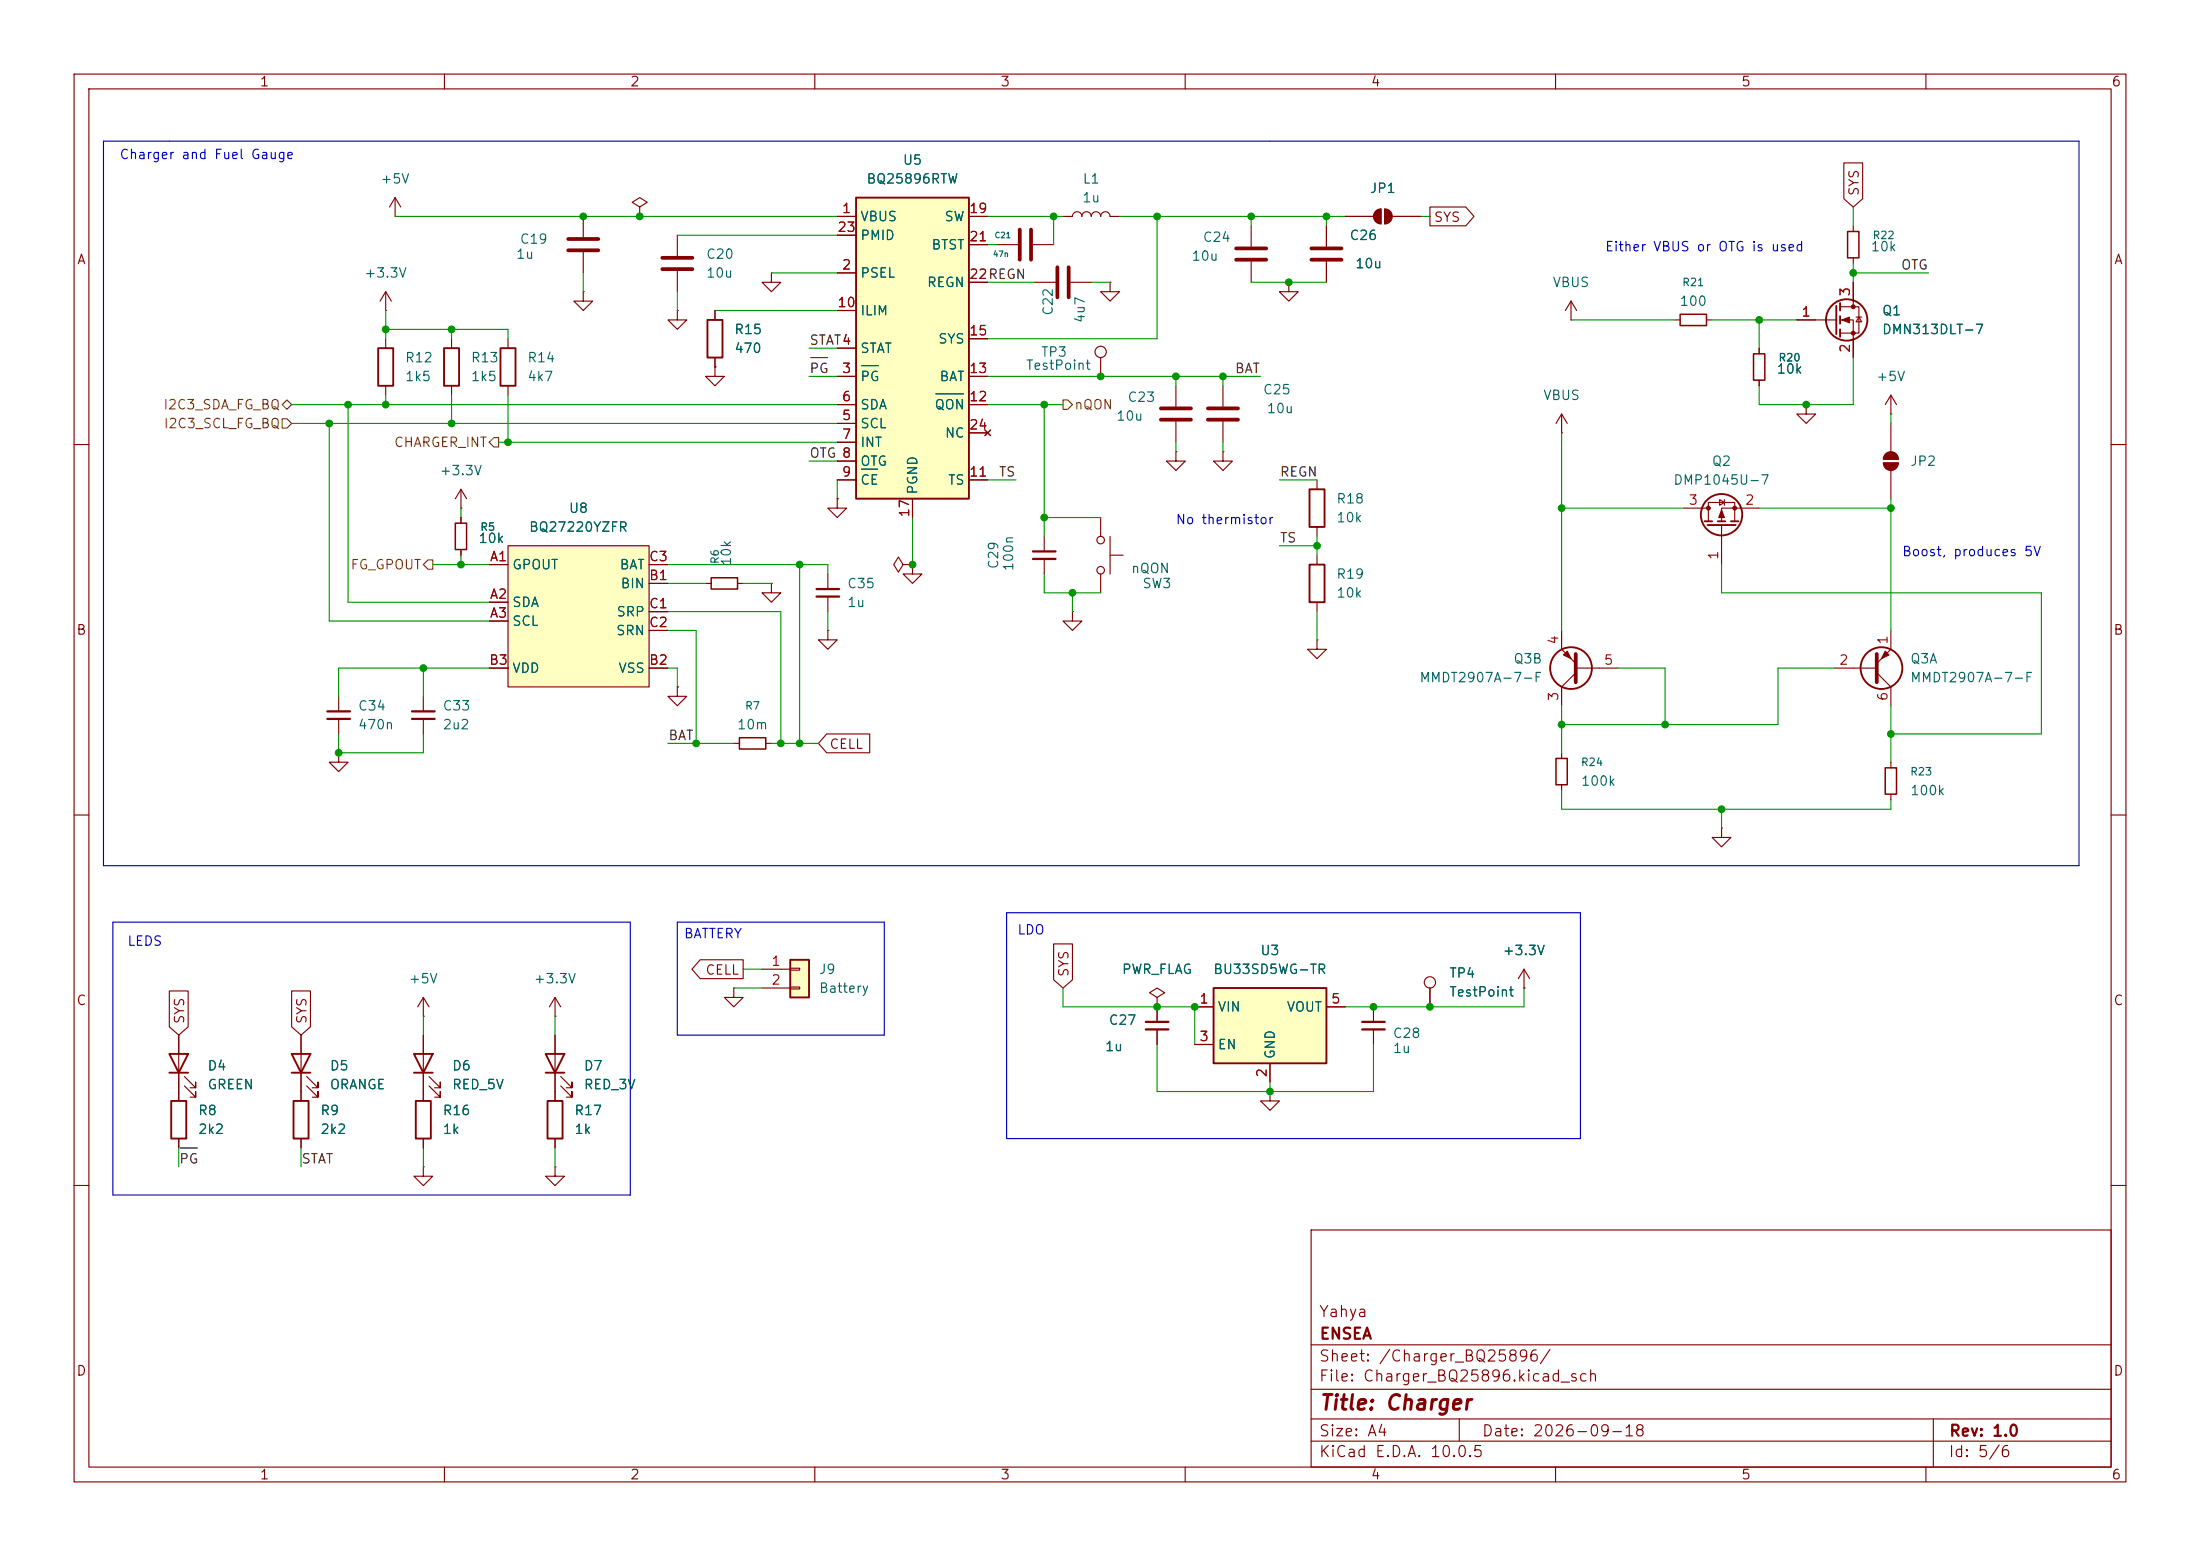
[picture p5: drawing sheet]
<svg xmlns="http://www.w3.org/2000/svg" width="297mm" height="210mm" viewBox="0 0 297 210" stroke-linecap="round" stroke-linejoin="round" font-family="sans-serif">
<g fill="none" stroke="#840000" stroke-width=".15">
<path d="M10 10h277v190h-277zM12 12h273v186h-273zM60 10v2M110 10v2M160 10v2M210 10v2M260 10v2M52.1 39.4l-.8 1.2M52.1 39.4l.7 1.2M52.1 39.4v2.5M52.1 41.9h.1M61 45.7v1.3"/>
<path d="M61 52.1v1.2M210.8 58.4h.1M210.8 55.9l-.7 1.3M210.8 55.9l.8 1.3M210.8 55.9v2.5M10 60h2M177.8 64.8v1.2M177.8 71.1v1.3M177.8 74.9v1.3M285 60h2M177.8 86.4v1.2h1.3l-1.3 1.3-1.3-1.3h1.3M177.8 86.4h.1"/>
<path d="M177.8 81.3v1.3M10 110h2M285 110h2M24.1 139.7v8.9M57.1 137.2h.1M57.1 134.6l-.7 1.3M57.1 134.6l.8 1.3M57.1 134.6v2.6M185.4 135.9v2M185.4 138.9v2.1M24.1 153.7v1.2M24.9 146.6l1.5 1.5v-.8v.8h-.7"/>
<path d="M24.9 145.3l1.5 1.5v-.7v.7h-.7M10 160h2M177 166h108v32h-108zM285 160h2M60 198v2M110 198v2M160 198v2M177 194.5h108M177 191.5h108M177 187.5h108M177 181.5h108M197 191.5v3"/>
<path d="M210 198v2M260 198v2M261 191.5v6.5"/>
</g>
<path d="M59.9 47h2.1v5.1h-2.1zM176.8 66h2v5.1h-2zM176.8 76.2h2v5.1h-2zM22.9 142.2h2.5l-1.3 2.6zM22.9 144.8h2.5M23.1 148.6h2v5.1h-2z" fill="none" stroke="#840000" stroke-width=".25"/>
<path d="M183.9 137.9h3M183.9 138.9h3" fill="none" stroke="#840000" stroke-width=".3"/>
<path d="M163.8 133.4h15.3v10.1h-15.3z" fill="#ffffc2"/>
<g fill="none" stroke="#840000" stroke-width=".25">
<path d="M95.5 43.2h2v5.1h-2zM163.8 133.4h15.3v10.1h-15.3zM39.4 142.2h2.5l-1.3 2.6zM39.4 144.8h2.5M39.6 148.6h2.1v5.1h-2.1zM55.9 142.2h2.5l-1.3 2.6zM55.9 144.8h2.5M56.1 148.6h2.1v5.1h-2.1zM73.7 142.2h2.5l-1.3 2.6zM73.7 144.8h2.5M73.9 148.6h2v5.1h-2z"/>
<circle cx="212.1" cy="90.2" r="2.82"/>
</g>
<g fill="none" stroke="#840000" stroke-width=".15">
<path d="M86.4 27.9l1-.6-1-.6-1.1 .6 1.1 .6v1.3M86.4 29.2h.1M91.4 41.9v1.3h1.3l-1.3 1.3-1.2-1.3h1.2M91.4 41.9h.1M96.5 49.5v1.3h1.3l-1.3 1.3-1.3-1.3h1.3M96.5 49.5h.1M96.5 41.9v1.3M96.5 48.3v1.2M158.7 52.1v2.8M158.7 56.9v2.8M165.1 52.1v2.8M165.1 56.9v2.8"/>
<path d="M210.8 85.1v2.5l1.9 1.9M212.7 90.8l-1.9 1.9v2.6M212.7 90.2h5.7M40.6 139.7v8.9M57.1 139.7v8.9M74.9 137.2h.1M74.9 134.6l-.7 1.3M74.9 134.6l.8 1.3M74.9 134.6v2.6M74.9 139.7v8.9M99.1 133.4v1.2h1.2l-1.2 1.3-1.3-1.3h1.3M99.1 133.4h.1"/>
<path d="M161.3 135.9h2.5M179.1 135.9h2.5M193 133.4v2.5M205.7 133.4h.1M205.7 130.8l-.7 1.3M205.7 130.8l.8 1.3M205.7 130.8v2.6M40.6 153.7v1.2M41.4 146.6l1.5 1.5v-.8v.8h-.7M41.4 145.3l1.5 1.5v-.7v.7h-.7M57.1 157.5v1.3h1.3l-1.3 1.2-1.2-1.2h1.2M57.1 157.5h.1"/>
<path d="M57.1 153.7v1.2M57.9 146.6l1.5 1.5v-.8v.8h-.7M57.9 145.3l1.5 1.5v-.7v.7h-.7M74.9 157.5v1.3h1.3l-1.3 1.2-1.2-1.2h1.2M74.9 157.5h.1M74.9 153.7v1.2M75.7 146.6l1.5 1.5v-.8v.8h-.7M75.7 145.3l1.5 1.5v-.7v.7h-.7M161.3 141h2.5M171.4 147.3v1.3h1.3l-1.3 1.3-1.2-1.3h1.2M171.4 147.3h.1M171.4 143.5v2.6"/>
<circle cx="193" cy="132.6" r=".76"/>
</g>
<path d="M156.7 55.1h4.1M156.7 56.6h4.1M163.1 55.1h4M163.1 56.6h4M212.7 88.3v3.8" fill="none" stroke="#840000" stroke-width=".51"/>
<path d="M211.1 88.4l.5-.5 .5 1z" fill="#840000" stroke="#840000" stroke-width=".15"/>
<path d="M106.7 129.5h2.5v5.1h-2.5z" fill="#ffffc2"/>
<g fill="none" stroke="#840000" stroke-width=".25">
<path d="M51.1 47h2v5.1h-2zM230.1 70.4h1M230.5 70.9h3.8M231.9 70.4h1M233.7 70.4h1M106.7 129.5h2.5v5.1h-2.5z"/>
<circle cx="232.4" cy="69.5" r="2.79"/>
<circle cx="254" cy="90.2" r="2.82"/>
</g>
<g fill="none" stroke="#840000" stroke-width=".15">
<path d="M53.3 29.2h.1M53.3 26.7l-.7 1.2M53.3 26.7l.8 1.2M53.3 26.7v2.5M91.4 31.8v2.7M91.4 36.6v2.8M104.1 36.8v1.3h1.3l-1.3 1.3-1.2-1.3h1.2M104.1 36.8h.1M149.9 38.1v1.3h1.2l-1.2 1.2-1.3-1.2h1.3M149.9 38.1h.1M168.9 30.5v2.8M168.9 35.3v2.8"/>
<path d="M174 38.1v1.3h1.3l-1.3 1.2-1.3-1.2h1.3M174 38.1h.1M250.2 30.5v.7M250.2 34.8v.8M52.1 45.7v1.3M52.1 52.1v1.2M148.6 48.3v2.5M243.8 54.6v1.3h1.3l-1.3 1.3-1.2-1.3h1.2M243.8 54.6h.1M255.3 55.9h.1M255.3 53.3l-.8 1.3M255.3 53.3l.7 1.3"/>
<path d="M255.3 53.3v2.6M255.3 57.2v3.8M95.2 78.7h.8M99.6 78.7h.7M104.1 78.7v1.3h1.3l-1.3 1.3-1.2-1.3h1.2M104.1 78.7h.1M111.8 77.5v2M113 67.3v1.3h1.3l-1.3 1.3-1.2-1.3h1.2M113 67.3h.1M121.9 76.2l-.6-1-.7 1 .7 1 .6-1h1.3M123.2 76.2v1.3h1.3l-1.3 1.2-1.3-1.2h1.3M123.2 76.2h.1"/>
<path d="M141 72.4v2M141 75.4v2.1M148.6 69.9v2.5M148.6 77.5v2.5M149.9 74.9h1.7M149.9 72.4v5.1M158.7 61v1.2h1.3l-1.3 1.3-1.2-1.3h1.2M158.7 61h.1M165.1 61v1.2h1.3l-1.3 1.3-1.3-1.3h1.3M165.1 61h.1M227.3 68.6h3.3M230.6 70.4v-2.6h3.6v2.6"/>
<path d="M232.2 67.4l.6 .4-.6 .4zM232.4 70.9v5.3M232.8 67.4v.8M237.5 68.6h-5.1v1.8M254.3 62.5h2M254.3 62h2M255.3 63.5v3.8M45.7 94v2M45.7 97v2.1M57.1 94v2M57.1 97v2.1M91.4 92.7v1.3h1.3l-1.3 1.3-1.2-1.3h1.2"/>
<path d="M91.4 92.7h.1M111.8 85.1v1.3h1.2l-1.2 1.2-1.3-1.2h1.3M111.8 85.1h.1M111.8 80.5v2.1M144.8 82.6v1.2h1.2l-1.2 1.3-1.3-1.3h1.3M144.8 82.6h.1M247.6 90.2h5.8M253.4 90.8l1.9 1.9v2.6M255.3 85.1v2.5l-1.9 1.9M45.7 101.6v1.3h1.3l-1.3 1.2-1.3-1.2h1.3M45.7 101.6h.1M99.1 100.3h.7"/>
<path d="M103.4 100.3h.7M210.8 101.6v.8M210.8 105.9v.8M232.4 111.8v1.2h1.3l-1.3 1.3-1.3-1.3h1.3M232.4 111.8h.1M255.3 102.9v.7M255.3 107.2v.8M102.9 130.8h3.8M102.9 133.4h3.8M106.7 130.7h1.2v.2h-1.2zM106.7 133.2h1.2v.3h-1.2zM156.2 134.6l1-.6-1-.6-1 .6 1 .6v1.3"/>
<path d="M156.2 135.9h.1M156.2 135.9v2M156.2 138.9v2.1"/>
<circle cx="148.6" cy="47.5" r=".76"/>
<circle cx="148.6" cy="72.9" r=".51"/>
<circle cx="148.6" cy="77" r=".51"/>
</g>
<path d="M110.2 79.5h3.1M139.4 75.4h3.1M139.4 74.4h3.1M44.2 96h3M44.2 97h3M55.6 96h3.1M55.6 97h3.1M110.2 80.5h3.1M154.7 137.9h3M154.7 138.9h3" fill="none" stroke="#840000" stroke-width=".3"/>
<path d="M249.4 31.2h1.6v3.6h-1.6zM96 78h3.6v1.5h-3.6zM99.8 99.6h3.6v1.5h-3.6zM210.1 102.4h1.5v3.5h-1.5zM254.5 103.6h1.5v3.6h-1.5z" fill="none" stroke="#840000" stroke-width=".2"/>
<g fill="#840000" stroke="#840000" stroke-width=".15">
<path d="M254.3 62.5h2a1.02 1.02 0 0 1-1 1 1.02 1.02 0 0 1-1-1z"/>
<path d="M254.5 61.3a1.02 1.02 0 0 1 1.2-.3 1.02 1.02 0 0 1 .6 1h-2v-.4z"/>
<path d="M232.4 68.8l.4 1.1h-.8z"/>
<path d="M254.5 87.9l.5 .5-1 .5z"/>
<circle cx="230.6" cy="68.6" r=".25"/>
<circle cx="234.2" cy="68.6" r=".25"/>
</g>
<path d="M89.4 34.8h4.1M89.4 36.3h4.1M166.9 33.5h4M166.9 35.1h4M253.4 88.3v3.8" fill="none" stroke="#840000" stroke-width=".51"/>
<path d="M115.6 26.7h15.2v40.6h-15.2z" fill="#ffffc2"/>
<g fill="none" stroke="#840000" stroke-width=".25">
<path d="M115.6 26.7h15.2v40.6h-15.2zM247.9 41.3v3.8M248.4 40.9v1M248.4 42.7v1M248.4 44.5v1"/>
<circle cx="249.3" cy="43.2" r="2.79"/>
</g>
<g fill="none" stroke="#840000" stroke-width=".15">
<path d="M113 29.2h2.6M113 36.8h2.6M113 31.8h2.6M130.8 29.2h2.5M130.8 33h2.5M130.8 38.1h2.5M134.6 33h2.8M139.4 33h2.8M139.7 38.1h2.8M144.5 38.1h2.8M250.2 38.1v3.3M113 50.8h2.6"/>
<path d="M113 47h2.6M113 57.2h2.6M113 54.6h2.6M113 59.7h2.6M113 41.9h2.6M130.8 50.8h2.5M130.8 54.6h2.5M130.8 45.7h2.5M130.8 58.4h2.5M133 58l.7 .8M133.7 58l-.7 .8M242.6 43.2h5.3"/>
<path d="M248.4 41.4h2.6v3.6h-2.6M248.4 43.2h1.8v5.1M250.6 42.8h.7M251 42.8l.3 .6h-.7zM113 62.2h2.6M113 64.8h2.6M123.2 67.3v2.6M130.8 64.8h2.5"/>
</g>
<path d="M116.3 49.4h2.3M126.3 53.2h3.8M116.3 63.3h2.2" fill="none" stroke="#006464" stroke-width=".15"/>
<path d="M137.7 31v4.1M139.2 31v4.1M142.7 36.1v4M144.3 36.1v4" fill="none" stroke="#840000" stroke-width=".51"/>
<g fill="#840000" stroke="#840000" stroke-width=".15">
<path d="M248.7 43.2l1-.4v.8z"/>
<circle cx="250.2" cy="41.4" r=".25"/>
<circle cx="250.2" cy="45" r=".25"/>
</g>
<path d="M68.6 73.7h19v19h-19z" fill="#ffffc2"/>
<g fill="none" stroke="#840000" stroke-width=".15">
<path d="M78.7 39.4v1.2h1.3l-1.3 1.3-1.2-1.3h1.2M78.7 39.4h.1M78.7 29.2v2.8M78.7 34v2.8M113 29.2h2.6M113 36.8h2.6M113 31.8h2.6M130.8 29.2h2.5M130.8 33h2.5M130.8 38.1h2.5M143.5 29.2h1.3a.64 .64 0 0 1 .6-.6 .64 .64 0 0 1 .6 .6 .64 .64 0 0 1 .7-.6 .64 .64 0 0 1 .6 .6 .64 .64 0 0 1 .7-.6 .64 .64 0 0 1 .6 .6 .64 .64 0 0 1 .6-.6 .64 .64 0 0 1 .7 .6h1.2M179.1 30.5v2.8"/>
<path d="M179.1 35.3v2.8M181.6 29.2h3.8M186.4 28.2v2M186.9 28.2v2M188 29.2h3.8M193 27.9h4.9l1.1 1.3-1.1 1.3h-4.9zM248.9 22h2.6v4.8l-1.3 1.1-1.3-1.1zM250.2 38.1v2.5M68.6 45.7v1.3M68.6 52.1v1.2M96.5 49.5h.1M96.5 41.9v1.3"/>
<path d="M96.5 48.3v1.2M113 50.8h2.6M113 47h2.6M113 57.2h2.6M113 54.6h2.6M113 59.7h2.6M113 41.9h2.6M130.8 50.8h2.5M130.8 54.6h2.5M130.8 45.7h2.5M130.8 58.4h2.5M133 58l.7 .8"/>
<path d="M133.7 58l-.7 .8M212.1 43.2h.1M212.1 40.6l-.8 1.3M212.1 40.6l.8 1.3M212.1 40.6v2.6M226.1 43.2h.7M230.4 43.2h.7M237.5 47v.8M237.5 51.3v.8M242.6 43.2h2.5M250.2 45.7v2.6M62.2 68.6h.1"/>
<path d="M62.2 66v2.6M62.2 69.9v.7M62.2 74.2v.7M62.2 66l-.7 1.3M62.2 66l.8 1.3M66 76.2h2.6M68.6 73.7h19v19h-19zM87.6 76.2h2.6M87.6 78.7h2.6M113 67.3h.1M113 62.2h2.6M113 64.8h2.6"/>
<path d="M123.2 76.2h.1M123.2 67.3v2.6M130.8 64.8h2.5M66 81.3h2.6M66 83.8h2.6M66 90.2h2.6M87.6 90.2h2.6M87.6 82.6h2.6M87.6 85.1h2.6M91.4 92.7h.1M111.6 99.1h5.8v2.5h-5.8l-1.1-1.3zM22.9 133.7h2.5v4.9l-1.3 1.1-1.2-1.1z"/>
<path d="M24.1 139.7v2.5M39.4 133.7h2.5v4.9l-1.3 1.1-1.2-1.1zM40.6 139.7v2.5M57.1 139.7v2.5M74.9 139.7v2.5M94.5 129.5h5.8v2.6h-5.8l-1.1-1.3zM142.2 127.4h2.6v4.8l-1.3 1.2-1.3-1.2zM156.2 135.9h.1M156.2 135.9v2M156.2 138.9v2.1M161.3 135.9h2.5M179.1 135.9h2.5"/>
<path d="M193 133.4v2.5M205.7 133.4h.1M24.1 144.8v3.8M24.1 153.7v1.2M40.6 144.8v3.8M40.6 153.7v1.2M57.1 144.8v3.8M57.1 153.7v1.2M74.9 144.8v3.8M74.9 153.7v1.2M161.3 141h2.5M171.4 143.5v2.6"/>
</g>
<path d="M226.8 42.4h3.6v1.5h-3.6zM236.7 47.8h1.6v3.5h-1.6zM61.5 70.6h1.5v3.6h-1.5z" fill="none" stroke="#840000" stroke-width=".2"/>
<path d="M76.7 32.3h4.1M76.7 33.8h4.1M177 33.5h4.1M177 35.1h4.1" fill="none" stroke="#840000" stroke-width=".51"/>
<g fill="#840000" stroke="#840000" stroke-width=".15">
<path d="M185.7 28.5l.4-.2 .3-.1v2a1.02 1.02 0 0 1-.9-.6 1.02 1.02 0 0 1 .2-1.1z"/>
<path d="M186.9 28.2a1.02 1.02 0 0 1 1.1 1 1.02 1.02 0 0 1-1.1 1z"/>
</g>
<path d="M67.6 47h2v5.1h-2z" fill="none" stroke="#840000" stroke-width=".25"/>
<path d="M38.1 56.5h.6l.7 .7-.7 .6h-.6zM38.7 54l.7 .6-.7 .6-.6-.6zM66.7 59.1h.6v1.2h-.6l-.7-.6zM143.5 54h.6l.7 .6-.7 .6h-.6zM57.8 75.6h.6v1.2h-.6l-.7-.6z" fill="none" stroke="#725600" stroke-width=".15"/>
<path d="M109.4 48.3h2.3M24.4 154.9h2.2" fill="none" stroke="#0f0f0f" stroke-width=".15"/>
<path d="M14 19.1h266.7v97.7h-266.7zM15.2 124.5h69.9v36.8h-69.9zM91.4 124.5h28v15.2h-28zM135.9 123.2h77.5v30.5h-77.5z" fill="none" stroke="#0000c2" stroke-width=".15"/>
<g fill="none" stroke="#009600" stroke-width=".15">
<path d="M53.3 29.2h59.7M78.7 36.8v2.6M91.4 39.4v2.5M91.4 31.8h21.6M104.1 36.8h8.9M133.3 29.2h10.2M133.3 38.1h6.4M133.3 33h1.3M142.2 29.2v3.8M147.3 38.1h2.6M151.1 29.2h30.5M156.2 29.2v16.5h-22.9"/>
<path d="M168.9 29.2v1.3M168.9 38.1h10.2M179.1 29.2v1.3M191.8 29.2h1.2M250.2 27.9v2.6M250.2 35.6v2.5M250.2 36.8h10.1M39.4 57.2h73.6M39.4 54.6h73.6M44.4 57.2v26.6h21.6M47 54.6v26.7h19M52.1 41.9v3.8"/>
<path d="M52.1 53.3v1.3M52.1 44.5h16.5v1.2M61 44.5v1.2M61 53.3v3.9M67.3 59.7h45.7M68.6 53.3v6.4M96.5 41.9h16.5M109.2 50.8h3.8M109.2 47h3.8M133.3 54.6h10.2M133.3 50.8h36.9M141 54.6v17.8"/>
<path d="M158.7 50.8v1.3M158.7 59.7v1.3M165.1 50.8v1.3M165.1 59.7v1.3M210.8 58.4v26.7M212.1 43.2h14M231.1 43.2h11.5M237.5 43.2v3.8M250.2 48.3v6.3h-12.7v-2.5M255.3 55.9v1.3M58.4 76.2h7.6M62.2 68.6v1.3"/>
<path d="M62.2 74.9v1.3M90.2 76.2h21.6v1.3M90.2 78.7h5M100.3 78.7h3.8M107.9 76.2v24.1M109.2 62.2h3.8M113 64.8v2.5M123.2 69.9v6.3M133.3 64.8h3.9M141 77.5v2.5h7.6M141 69.9h7.6M172.7 64.8h5.1"/>
<path d="M172.7 73.7h5.1M177.8 72.4v2.5M210.8 68.6h16.5M232.4 76.2v3.8h43.2v19.1h-20.3M237.5 68.6h17.8M255.3 67.3v17.8M45.7 99.1v2.5h11.4v-2.5M57.1 90.2v3.8M66 90.2h-20.3v3.8M90.2 90.2h1.2v2.5M90.2 82.6h15.2v17.7M90.2 85.1h3.8v15.2"/>
<path d="M111.8 82.6v2.5M144.8 80v2.6M177.8 82.6v3.8M210.8 95.3v6.3M218.4 90.2h6.4v7.6M247.6 90.2h-7.6v7.6h-29.2M255.3 95.3v7.6M90.2 100.3h8.9M104.1 100.3h6.4M210.8 106.7v2.5h44.5v-1.2M232.4 109.2v2.6M57.1 137.2v2.5"/>
<path d="M74.9 137.2v2.5M99.1 133.4h3.8M100.3 130.8h2.6M143.5 133.4v2.5h17.8v5.1M205.7 133.4v2.5h-24.1M24.1 154.9v2.6M40.6 154.9v2.6M57.1 154.9v2.6M74.9 154.9v2.6M156.2 141v6.3h29.2v-6.3M171.4 146.1v1.2"/>
</g>
<path d="M116.3 49.4h2.3M126.3 53.2h3.8M116.3 63.3h2.2" fill="none" stroke="#006464" stroke-width=".15"/>
<g fill="#009600" stroke="#009600" stroke-width=".14">
<circle cx="44.4" cy="57.2" r=".46"/>
<circle cx="52.1" cy="44.5" r=".46"/>
<circle cx="47" cy="54.6" r=".46"/>
<circle cx="61" cy="44.5" r=".46"/>
<circle cx="78.7" cy="29.2" r=".46"/>
<circle cx="45.7" cy="101.6" r=".46"/>
<circle cx="62.2" cy="76.2" r=".46"/>
<circle cx="105.4" cy="100.3" r=".46"/>
<circle cx="94" cy="100.3" r=".46"/>
<circle cx="57.1" cy="90.2" r=".46"/>
<circle cx="61" cy="57.2" r=".46"/>
<circle cx="68.6" cy="59.7" r=".46"/>
<circle cx="52.1" cy="54.6" r=".46"/>
<circle cx="107.9" cy="100.3" r=".46"/>
<circle cx="86.4" cy="29.2" r=".46"/>
<circle cx="107.9" cy="76.2" r=".46"/>
<circle cx="142.2" cy="29.2" r=".46"/>
<circle cx="156.2" cy="29.2" r=".46"/>
<circle cx="168.9" cy="29.2" r=".46"/>
<circle cx="148.6" cy="50.8" r=".46"/>
<circle cx="179.1" cy="29.2" r=".46"/>
<circle cx="174" cy="38.1" r=".46"/>
<circle cx="141" cy="69.9" r=".46"/>
<circle cx="141" cy="54.6" r=".46"/>
<circle cx="123.2" cy="76.2" r=".46"/>
<circle cx="177.8" cy="73.7" r=".46"/>
<circle cx="255.3" cy="99.1" r=".46"/>
<circle cx="232.4" cy="109.2" r=".46"/>
<circle cx="224.8" cy="97.8" r=".46"/>
<circle cx="255.3" cy="68.6" r=".46"/>
<circle cx="243.8" cy="54.6" r=".46"/>
<circle cx="144.8" cy="80" r=".46"/>
<circle cx="156.2" cy="135.9" r=".46"/>
<circle cx="165.1" cy="50.8" r=".46"/>
<circle cx="158.7" cy="50.8" r=".46"/>
<circle cx="193" cy="135.9" r=".46"/>
<circle cx="185.4" cy="135.9" r=".46"/>
<circle cx="161.3" cy="135.9" r=".46"/>
<circle cx="171.4" cy="147.3" r=".46"/>
<circle cx="210.8" cy="68.6" r=".46"/>
<circle cx="210.8" cy="97.8" r=".46"/>
<circle cx="237.5" cy="43.2" r=".46"/>
<circle cx="250.2" cy="36.8" r=".46"/>
</g>
<text font-size="2" fill="#840000" x="178" y="190.8">Title: Charger</text>
<g font-size="1.5" fill="#840000">
<text x="178" y="178.1">Yahya</text>
<text x="178" y="184.1">Sheet: /Charger_BQ25896/</text>
<text x="178" y="181.1">ENSEA</text>
<text x="178" y="186.8">File: Charger_BQ25896.kicad_sch</text>
<text x="178" y="197">KiCad E.D.A. 10.0.5</text>
<text x="178" y="194.2">Size: A4</text>
<text x="200" y="194.2">Date: 2026-09-18</text>
<text x="263" y="197">Id: 5/6</text>
<text x="263" y="194.2">Rev: 1.0</text>
</g>
<g font-size="1.3" fill="#840000">
<text x="35" y="12">1</text>
<text x="85" y="12">2</text>
<text x="135" y="12">3</text>
<text x="185" y="12">4</text>
<text x="235" y="12">5</text>
<text x="285" y="12">6</text>
<text x="251.2" y="26.5" transform="rotate(-90 251.2 26.5)">SYS</text>
<text x="10.3" y="36">A</text>
<text x="193.5" y="30.3">SYS</text>
<text x="285.3" y="36">A</text>
<text x="10.2" y="86">B</text>
<text x="285.2" y="86">B</text>
<text x="111.9" y="101.4">CELL</text>
<text x="95.2" y="131.9">CELL</text>
<text x="144.6" y="131.9" transform="rotate(-90 144.6 131.9)">SYS</text>
<text x="10.2" y="136">C</text>
<text x="285.2" y="136">C</text>
<text x="25.2" y="138.3" transform="rotate(-90 25.2 138.3)">SYS</text>
<text x="41.7" y="138.3" transform="rotate(-90 41.7 138.3)">SYS</text>
<text x="10.2" y="186">D</text>
<text x="285.2" y="186">D</text>
<text x="35" y="200">1</text>
<text x="85" y="200">2</text>
<text x="135" y="200">3</text>
<text x="185" y="200">4</text>
<text x="235" y="200">5</text>
<text x="285" y="200">6</text>
</g>
<g font-size="1.3" fill="#0000c2">
<text x="16.1" y="21.8">Charger and Fuel Gauge</text>
<text x="216.6" y="34.2">Either VBUS or OTG is used</text>
<text x="158.6" y="71.1">No thermistor</text>
<text x="256.7" y="75.4">Boost, produces 5V</text>
<text x="17.1" y="128">LEDS</text>
<text x="92.2" y="127">BATTERY</text>
<text x="137.3" y="126.4">LDO</text>
</g>
<g font-size="1.3" fill="#006464">
<text x="121.8" y="22.6">U5</text>
<text x="51.3" y="25.1">+5V</text>
<text x="116.9" y="25.1">BQ25896RTW</text>
<text x="146" y="27.6">1u</text>
<text x="146.1" y="25.1">L1</text>
<text x="184.8" y="26.4">JP1</text>
<text x="69.6" y="35.3">1u</text>
<text x="70.1" y="33.2">C19</text>
<text x="95.2" y="35.3">C20</text>
<text x="116.1" y="30.2">VBUS</text>
<text x="116.1" y="32.7">PMID</text>
<text x="125.7" y="34">BTST</text>
<text x="127.4" y="30.2">SW</text>
<text x="160.8" y="35.5">10u</text>
<text x="162.3" y="33">C24</text>
<text x="182.1" y="32.7">C26</text>
<text x="252.5" y="34.2">10k</text>
<text x="49.1" y="37.8">+3.3V</text>
<text x="95.2" y="37.8">10u</text>
<text x="116.1" y="37.8">PSEL</text>
<text x="125.1" y="39.1">REGN</text>
<text x="182.9" y="36.5">10u</text>
<text x="209.5" y="39.1">VBUS</text>
<text x="226.7" y="41.6">100</text>
<text x="99" y="45.4">R15</text>
<text x="99" y="48">470</text>
<text x="116.1" y="48">STAT</text>
<text x="116.1" y="42.9">ILIM</text>
<text x="126.6" y="46.7">SYS</text>
<text x="142.4" y="42.7" transform="rotate(-90 142.4 42.7)">C22</text>
<text x="146.8" y="43.7" transform="rotate(-90 146.8 43.7)">4u7</text>
<text x="254" y="42.9">Q1</text>
<text x="254" y="45.4">DMN313DLT-7</text>
<text x="54.6" y="49.2">R12</text>
<text x="54.6" y="51.8">1k5</text>
<text x="63.5" y="49.2">R13</text>
<text x="63.5" y="51.8">1k5</text>
<text x="71.1" y="49.2">R14</text>
<text x="71.1" y="51.8">4k7</text>
<text x="116.1" y="51.8">PG</text>
<text x="126.7" y="51.8">BAT</text>
<text x="138.4" y="50.2">TestPoint</text>
<text x="140.4" y="48.5">TP3</text>
<text x="170.4" y="53.5">C25</text>
<text x="239.8" y="50.7">10k</text>
<text x="253.2" y="51.8">+5V</text>
<text x="116.1" y="58.1">SCL</text>
<text x="116.1" y="55.6">SDA</text>
<text x="126.1" y="55.6">QON</text>
<text x="127.5" y="59.4">NC</text>
<text x="150.6" y="57.1">10u</text>
<text x="152.1" y="54.6">C23</text>
<text x="170.9" y="56.1">10u</text>
<text x="208.2" y="54.3">VBUS</text>
<text x="59.3" y="64.5">+3.3V</text>
<text x="116.1" y="60.7">INT</text>
<text x="116.1" y="63.2">OTG</text>
<text x="116.1" y="65.7">CE</text>
<text x="127.9" y="65.7">TS</text>
<text x="225.8" y="65.7">DMP1045U-7</text>
<text x="231" y="63.2">Q2</text>
<text x="257.8" y="63.2">JP2</text>
<text x="76.7" y="69.5">U8</text>
<text x="124.2" y="66.8" transform="rotate(-90 124.2 66.8)">PGND</text>
<text x="180.3" y="68.3">R18</text>
<text x="180.3" y="70.8">10k</text>
<text x="64.5" y="73.6">10k</text>
<text x="69.1" y="77.2">GPOUT</text>
<text x="71.3" y="72.1">BQ27220YZFR</text>
<text x="83.6" y="77.2">BAT</text>
<text x="99" y="76.5" transform="rotate(-90 99 76.5)">10k</text>
<text x="135.1" y="76.9" transform="rotate(-90 135.1 76.9)">C29</text>
<text x="137.1" y="77.2" transform="rotate(-90 137.1 77.2)">100n</text>
<text x="152.6" y="77.7">nQON</text>
<text x="69.1" y="82.2">SDA</text>
<text x="83.1" y="83.5">SRP</text>
<text x="83.7" y="79.7">BIN</text>
<text x="114.3" y="79.7">C35</text>
<text x="114.3" y="82.2">1u</text>
<text x="154.1" y="79.7">SW3</text>
<text x="180.3" y="78.4">R19</text>
<text x="180.3" y="81">10k</text>
<text x="69.1" y="84.8">SCL</text>
<text x="83.1" y="86.1">SRN</text>
<text x="204.2" y="89.9">Q3B</text>
<text x="257.8" y="89.9">Q3A</text>
<text x="69.1" y="91.1">VDD</text>
<text x="83.4" y="91.1">VSS</text>
<text x="191.5" y="92.4">MMDT2907A-7-F</text>
<text x="257.8" y="92.4">MMDT2907A-7-F</text>
<text x="48.2" y="96.2">C34</text>
<text x="48.2" y="98.8">470n</text>
<text x="59.7" y="96.2">C33</text>
<text x="59.7" y="98.8">2u2</text>
<text x="99.4" y="98.8">10m</text>
<text x="213.3" y="106.4">100k</text>
<text x="257.8" y="107.6">100k</text>
<text x="110.5" y="131.8">J9</text>
<text x="151.4" y="131.8">PWR_FLAG</text>
<text x="163.7" y="131.8">BU33SD5WG-TR</text>
<text x="170.1" y="129.2">U3</text>
<text x="202.8" y="129.2">+3.3V</text>
<text x="55.1" y="133">+5V</text>
<text x="72" y="133">+3.3V</text>
<text x="110.5" y="134.3">Battery</text>
<text x="164.3" y="136.9">VIN</text>
<text x="173.6" y="136.9">VOUT</text>
<text x="195.6" y="132.3">TP4</text>
<text x="195.6" y="134.8">TestPoint</text>
<text x="149.1" y="142.2">1u</text>
<text x="149.6" y="138.6">C27</text>
<text x="164.3" y="141.9">EN</text>
<text x="172.4" y="143" transform="rotate(-90 172.4 143)">GND</text>
<text x="187.9" y="140.4">C28</text>
<text x="187.9" y="142.4">1u</text>
<text x="27.9" y="144.8">D4</text>
<text x="27.9" y="147.3">GREEN</text>
<text x="44.4" y="144.8">D5</text>
<text x="44.4" y="147.3">ORANGE</text>
<text x="60.9" y="144.8">D6</text>
<text x="60.9" y="147.3">RED_5V</text>
<text x="78.7" y="144.8">D7</text>
<text x="78.7" y="147.3">RED_3V</text>
<text x="26.7" y="150.8">R8</text>
<text x="26.7" y="153.4">2k2</text>
<text x="43.2" y="150.8">R9</text>
<text x="43.2" y="153.4">2k2</text>
<text x="59.7" y="150.8">R16</text>
<text x="59.7" y="153.4">1k</text>
<text x="77.5" y="150.8">R17</text>
<text x="77.5" y="153.4">1k</text>
</g>
<g font-size="1.3" fill="#a90000">
<text x="113.6" y="29.1">1</text>
<text x="130.7" y="29.1">19</text>
<text x="113" y="31.6">23</text>
<text x="130.7" y="32.9">21</text>
<text x="113" y="41.8">10</text>
<text x="113.6" y="36.7">2</text>
<text x="130.7" y="38">22REGN</text>
<text x="130.7" y="38">22</text>
<text x="250.1" y="40.1" transform="rotate(-90 250.1 40.1)">3</text>
<text x="113.6" y="46.9">4</text>
<text x="130.7" y="45.6">15</text>
<text x="243.1" y="43">1</text>
<text x="250.1" y="47.7" transform="rotate(-90 250.1 47.7)">2</text>
<text x="113.6" y="50.7">3</text>
<text x="130.7" y="50.7">13</text>
<text x="113.6" y="57">5</text>
<text x="113.6" y="54.5">6</text>
<text x="113.6" y="59.6">7</text>
<text x="130.7" y="54.5">12</text>
<text x="130.7" y="58.3">24</text>
<text x="113.6" y="64.6">9</text>
<text x="113.6" y="62.1">8</text>
<text x="130.7" y="64.6">11</text>
<text x="123.1" y="69.9" transform="rotate(-90 123.1 69.9)">17</text>
<text x="227.9" y="68.4">3</text>
<text x="235.5" y="68.4">2</text>
<text x="66" y="76.1">A1</text>
<text x="87.5" y="76.1">C3</text>
<text x="232.3" y="75.7" transform="rotate(-90 232.3 75.7)">1</text>
<text x="66" y="81.1">A2</text>
<text x="66" y="83.7">A3</text>
<text x="87.5" y="78.6">B1</text>
<text x="87.5" y="82.4">C1</text>
<text x="87.5" y="85">C2</text>
<text x="210.7" y="87.1" transform="rotate(-90 210.7 87.1)">4</text>
<text x="255.1" y="87.1" transform="rotate(-90 255.1 87.1)">1</text>
<text x="65.9" y="90">B3</text>
<text x="87.5" y="90">B2</text>
<text x="210.7" y="94.7" transform="rotate(-90 210.7 94.7)">3</text>
<text x="216.4" y="90">5</text>
<text x="248.2" y="90">2</text>
<text x="255.1" y="94.7" transform="rotate(-90 255.1 94.7)">6</text>
<text x="104" y="130.7">1</text>
<text x="104" y="133.2">2</text>
<text x="161.8" y="135.8">1</text>
<text x="179.6" y="135.8">5</text>
<text x="161.8" y="140.8">3</text>
<text x="171.3" y="145.5" transform="rotate(-90 171.3 145.5)">2</text>
</g>
<g font-size="1.3" fill="#0f0f0f">
<text x="256.6" y="36.7">OTG</text>
<text x="109.2" y="46.9">STAT4</text>
<text x="109.2" y="50.7">PG</text>
<text x="166.6" y="50.7">BAT</text>
<text x="109.2" y="62.1">OTG 8</text>
<text x="134.8" y="64.6">TS</text>
<text x="172.7" y="64.6">REGN</text>
<text x="172.7" y="73.5">TS</text>
<text x="90.1" y="100.2">BAT</text>
<text x="24.1" y="157.4">PG</text>
<text x="40.6" y="157.4">STAT</text>
</g>
<g font-size="1.3" fill="#725600">
<text x="22" y="55.6">I2C3_SDA_FG_BQ</text>
<text x="22" y="58.1">I2C3_SCL_FG_BQ</text>
<text x="144.9" y="55.6">nQON</text>
<text x="53.1" y="60.7">CHARGER_INT</text>
<text x="47.2" y="77.2">FG_GPOUT</text>
</g>
<g font-size="1" fill="#006464">
<text x="252.7" y="32.5">R22</text>
<text x="227" y="38.9">R21</text>
<text x="240" y="49">R20</text>
<text x="64.8" y="71.9">R5</text>
<text x="97.3" y="76.2" transform="rotate(-90 97.3 76.2)">R6</text>
<text x="100.5" y="96">R7</text>
<text x="213.3" y="103.6">R24</text>
<text x="257.8" y="104.9">R23</text>
</g>
<g font-size=".8" fill="#006464">
<text x="134" y="34.9">47n</text>
<text x="134.2" y="32.3">C21</text>
</g>
</svg>
